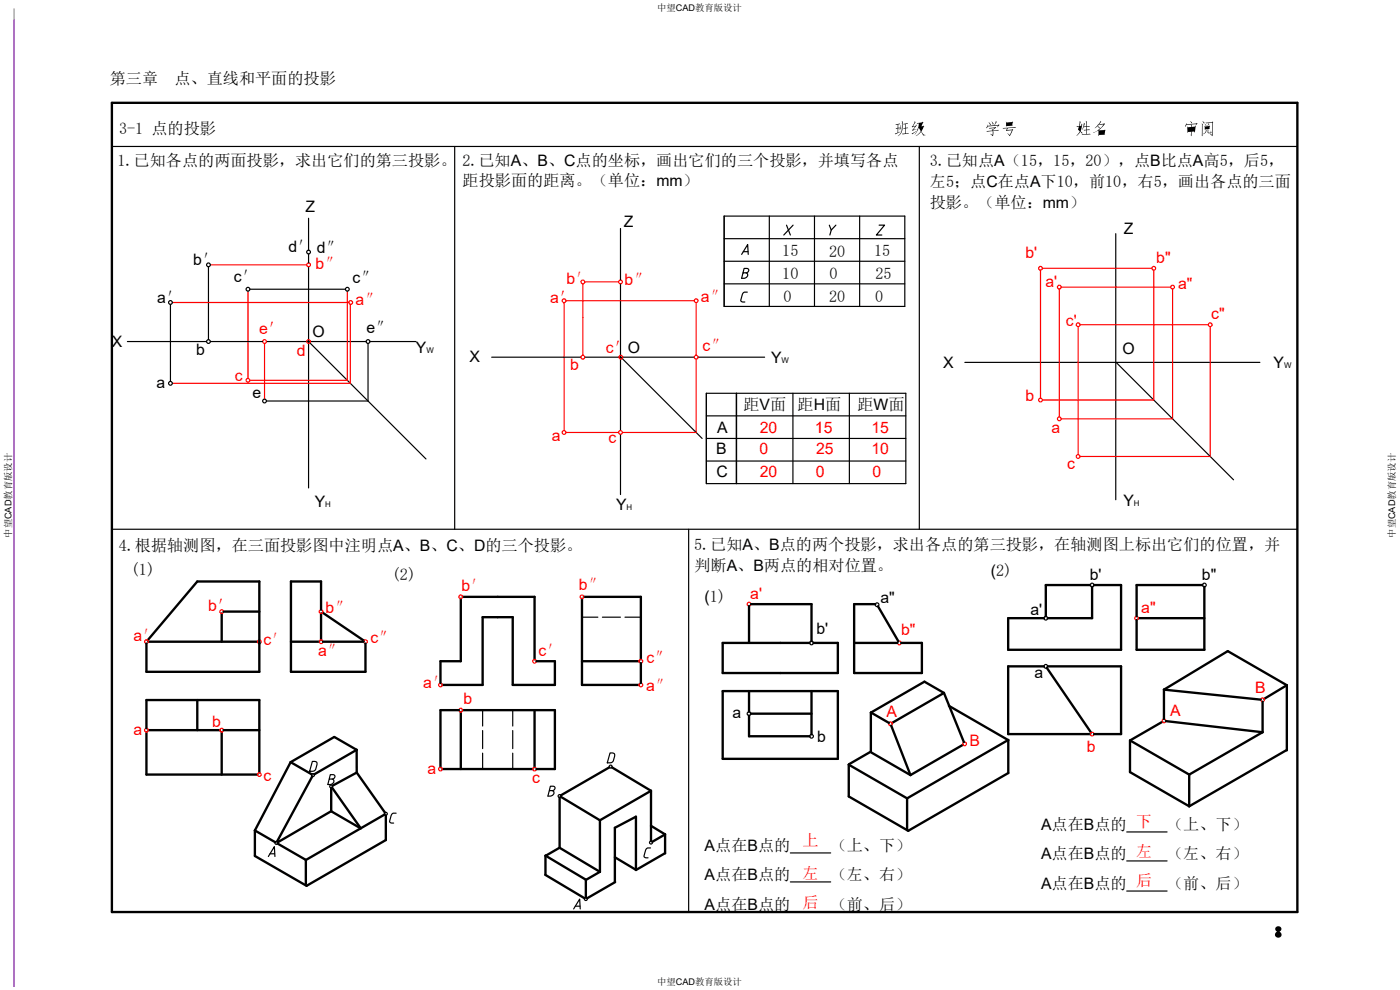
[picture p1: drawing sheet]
<svg xmlns="http://www.w3.org/2000/svg" width="297mm" height="210mm" viewBox="0 0 297 210" stroke-linecap="round" stroke-linejoin="round" font-family="sans-serif">
<g fill="none" stroke="#000" stroke-width=".25">
<path d="M23.7 31.1h251.5M96.5 31.1v81.2M195 31.1v81.2M44.2 56.6v15.4M65.5 46.3v6.8M65.5 53.9v1.9M65.5 56.6v46.9M131.6 48.5v10.9M153.6 55.4h38.3M153.6 50.6h38.3M153.6 45.8h38.3M157.3 54l1.3-2.1 .1 2.1"/>
<path d="M157.7 57.9l.9-.1 .2-.4v-.3l-.3-.2h-.6l-.6 2.1h.8a.57 .57 0 0 0 .5-.5 .57 .57 0 0 0-.3-.6M157.7 53.4h1M236.7 49.6v56.4M27 72.4h16.8M36.2 64.6v16.3M44.6 72.4h11.1M53 61.4h20.3M56.5 72.4h21.2M65.5 72.4l24.9 25M78.1 72.8v12.3h-21.6M78.5 72.4h9.7M104.3 75.8h19"/>
<path d="M124 75.8h23.3M131.6 60.2v31.1M131.7 75.8l17.3 17.2M148.1 75.8h14.1M153.6 65h38.3M153.6 60.2h38.3M158.5 62h-.6l-.3 .2-.5 1.5 .3 .3 .6 .1M204.7 76.9h62.6M236.8 76.9l24.9 24.9M131.6 92.1v12.8M149.8 83.4h42.4v19.2h-42.4zM149.8 97.8h42.4"/>
<path d="M149.8 93h42.4M149.8 88.2h42.4M156.2 83.4v19.2M168.2 83.4v19.2M180.2 83.4v19.2M23.7 112.3h251.5M146.1 112.3v81.2M129.4 159.7l.9 .2 .1 .5-.3 1-.3 .4h-1zM66.3 161.5l.7 .1 .2 .1 .1 .5-.5 1.2-.2 .1-.9 .1z"/>
<circle cx="44.2" cy="56.2" r=".4"/>
<circle cx="65.5" cy="53.5" r=".4"/>
<circle cx="36.2" cy="64.2" r=".4"/>
<circle cx="44.2" cy="72.4" r=".4"/>
<circle cx="52.6" cy="61.4" r=".4"/>
<circle cx="73.7" cy="61.4" r=".4"/>
<circle cx="78.1" cy="72.4" r=".4"/>
<circle cx="36.2" cy="81.3" r=".4"/>
<circle cx="56.1" cy="85.1" r=".4"/>
<circle cx="172.2" cy="136.4" r=".4"/>
<circle cx="186.1" cy="128.3" r=".4"/>
<circle cx="221.9" cy="131.1" r=".4"/>
<circle cx="231.7" cy="124.1" r=".4"/>
<circle cx="255.5" cy="124.1" r=".4"/>
<circle cx="158.9" cy="151.4" r=".4"/>
<circle cx="172.2" cy="156.2" r=".4"/>
<circle cx="221.9" cy="141.3" r=".4"/>
<circle cx="66.4" cy="164.4" r=".32"/>
<circle cx="118.7" cy="168.9" r=".32"/>
<circle cx="129.5" cy="162.6" r=".32"/>
</g>
<!-- layer: 0 -->
<g fill="none" stroke="#000" stroke-width=".5">
<path d="M23.7 21.8h251.5v171.7h-251.5zM31.3 135.8l10.6-12.5h13.1v19.2h-23.9v-6M31.5 136.1h23.1M47 130.1v6M47.4 129.7h7.6M61.7 136.1h6M68.1 129.3v-6h-6.4v19.2h15.8v-6M68.1 130.1v5.6M68.4 130l8.8 5.9M68.5 136.1h8.6M97.8 127v13.3h-4.4v4.6M98.2 126.6h15.2v13.3"/>
<path d="M123.5 127v18.3h12.1M123.9 126.6h12.1v13.3M158.9 128.6v7.8M159.3 128.2h12.9v7.8M171.8 136.4h-18.5v6.4h24.4v-6.4h-5.1M181.2 136.4h9.2M185.7 128.2h-4.5v14.6h14.4v-6.4h-4.4M186.3 128.6l4.3 7.4M231.3 124.1h-9.4v6.6M231.7 124.5v6.6h-9.4M232.1 124.1h5.7v13.7h-23.9v-6.7h7.6M241.5 131.1h14"/>
<path d="M255.1 124.1h-14v6.6M255.5 124.5v13.3h-14.4v-6.3M31.1 154.5v-6h23.9v15.4M31.1 155.3v9h23.5M31.5 154.9h15.1M41.9 148.5v6.4M47 155.3v9M47.4 154.9h7.6M75.7 159.1v4.8M75.7 159.1l-9 5.1M75.7 159.1l-4.8-2.8-9.2 5.4M97.4 150.6h-4v12.1"/>
<path d="M97.8 151v12.1M98.2 150.6h19.5v12.5h-3.9M113.4 150.6v12.1M113.8 140.3h3.9v5h-8.9v-14.4h-6.4v14.4h-8.6M123.5 140.3h12.1M136 140.7v4.2M153.3 146.6h24.4v14.4h-24.4zM158.9 146.6v4.4M158.9 151.8v4.4h12.9M159.3 151.4h12.9M172.2 146.6v9.2M184.8 151.1l3.8 2.2"/>
<path d="M184.9 159.6l8.2 4.8M189.1 153.9l4 10.5M200.3 147l-4.2-2.4-11.4 6.6v8.2l-4.6 2.7M200.3 147l-11 6.3M200.3 147l4.2 10.4M201.3 149.7l12.6 7.3v7l-21.2 12.2-12.6-7.3v-6.7l12.3 7.1M204.3 158l-11.2 6.4M213.9 157l-21.5 12.3M221.5 141.3h-7.6v14.4h17.4M222.1 141.7l9.4 13.7M222.3 141.3h15.5v14.4h-5.7M239.7 157.1v6.7l12.6 7.2"/>
<path d="M246.6 153.1l-6.9 4 12.6 7.2M246.9 146.3v6.2M246.9 146.3l20.6 2.1M247.3 153l20.5 2.3M267.8 155.3l-15.5 9M267.8 148.8v6.5M273 159.1l-20.7 11.9M273 145.4l-12.5-7.3-13.6 8.2M273 145.4l-4.8 2.8M273 145.4v13.8M54.1 176.2l4.3 2.4M58.9 179l6 3.4v5.1"/>
<path d="M61.7 161.7l-7.6 14.5M61.7 161.7l4.4 2.5M66.2 164.7l-7.4 13.8M70.3 172.1l-11.4 6.6M70.4 167.1l6.1 8.6-6.2-3.6v-5M75.7 163.9l-5.2 2.8M75.7 163.9l6 8.5M81.6 172.8l-16.7 9.6M81.9 172.9v5.3l-16.9 9.7-10.9-6.3v-5.4M93.8 163.1h19.2M118.7 179.8l-2.9 1.7M118.7 169.2v10.6"/>
<path d="M118.7 179.8l8.6 5.1M119 169l8.3 5M127.3 174v10.9M129.3 162.8l-10.3 5.9M129.8 162.8l8.3 4.9M138.1 167.7v10.7M138.1 175.2l3 1.8M138.1 167.7l-10.8 6.3M141.1 177l-2.7 1.6M141.1 176.9v4.1M192.4 169.3v6.8M252.3 164.3v6.7"/>
<path d="M115.7 185.6l8.3 4.9M115.7 185.5v-4l8.6 5.1v3.8M127.3 184.9l-3 1.7M130.4 181.8l4.5 2.7M130.5 187.1l-5.9 3.4M134.9 184.5v-11.3l-4.5 2.4v11.5M141.1 181l-6.2 3.6"/>
</g>
<path d="M3 1.9v207.3" fill="none" stroke="#a15cb8" stroke-width=".25"/>
<g fill="none" stroke="#000" stroke-width=".25">
<path d="M153.6 45.8v19.2M163.2 45.8v19.2M166.9 47.8l.8 2.1M168.3 47.8l-2 2.1M172.8 45.8v19.2M175.9 47.8l.4 1 1-1M176.3 48.8l-.3 1.1M182.4 45.8v19.2M186.5 47.8h1.2l-1.8 2.1h1.2M191.9 45.8v19.2M69.9 165.3l.9-.2 .3-.3-.1-.3-.3-.2h-.6l-.6 2.1h.8a.57 .57 0 0 0 .5-.5 .57 .57 0 0 0-.3-.6M84 172.5h-.6l-.3 .2-.5 1.5 .3 .3 .6 .1"/>
<path d="M116.6 167.7l.9-.1 .2-.4v-.3l-.3-.1h-.6l-.6 2.1 .8-.1a.57 .57 0 0 0 .5-.5 .57 .57 0 0 0-.3-.6M138 179.9h-.6l-.3 .2-.5 1.5 .2 .3 .7 .1M239 176.5h8.6M56.9 181.7l1.3-2.1 .1 2.1M57.3 181.1h1M121.7 192.8l1.3-2.1 .1 2.1M122 192.2h1M167.7 180.9h8.5M167.7 187.1h8.5M167.7 193.5h8.5M239 182.6h8.6M239 189h8.6"/>
<circle cx="58.6" cy="178.8" r=".32"/>
<circle cx="70.3" cy="166.8" r=".32"/>
<circle cx="81.9" cy="172.6" r=".32"/>
<circle cx="138.1" cy="178.7" r=".32"/>
<circle cx="124.3" cy="190.7" r=".32"/>
</g>
<!-- layer: 0 -->
<path d="M58.4 178.6h-.1" fill="none" stroke="#000" stroke-width=".21"/>
<g fill="#000">
<path d="M189.9 26.4l1-.2 .1 .1-.4 .1v.7l.2-.1 .1 .2h-.3l-.1 .9 .5-.1-1 .5-.2-.2 .6-.2v-.8h-.3l-.1-.1 .4-.1v-.7l-.3 .1z" fill-rule="evenodd"/>
<path d="M191.1 26.5l.1 .4-.3 .6-.1-.2z" fill-rule="evenodd"/>
<path d="M191.3 25.7l.3 .2-.1 .7a2.44 2.44 0 0 1-1 2.3 3.2 3.2 0 0 0 .8-3.2z" fill-rule="evenodd"/>
<path d="M191.6 26.3l.9-.2 .1 .1-.5 .1v.8l.4-.1 .2 .2-.6 .1v1l.6-.1 .1 .1-1.3 .2-.2-.2h.7v-1l-.4-.1 .4-.1v-.7z" fill-rule="evenodd"/>
<path d="M193.4 28.3l1-.4-.8 .6z" fill-rule="evenodd"/>
<path d="M194 25.7l.2 .3-.5 .8 .5-.1 .1-.3 .2 .3-.8 .8 .8-.1-.9 .3-.1-.2 .6-.7-.6 .2-.1-.2 .4-.4z" fill-rule="evenodd"/>
<path d="M194.5 26.1l1.1-.1 .1-.2 .2 .2-.4 .8 .4-.2 .2 .2-.6 1.1 .5 .7 .3 .1h-.5l-.4-.8-.7 .8-.4 .1a1.29 1.29 0 0 0 1-1.1l-.4-.6a2.22 2.22 0 0 1-.9 1.4l.4-.5 .5-1.1v-.7l-.3 .1z" fill-rule="evenodd"/>
<path d="M195 26.2l.6-.1-.4 .7 .2 .2 .4-.1-.4 .8-.4-.7-.1 .1 .2-.8z" fill-rule="evenodd"/>
<path d="M209.5 26.4v.3l1.4-.1 .4-.9 .2 .2-.5 .7 .8-.1 .1-.1 .1 .1-.4 .5 .1-.4-2.2 .2-.2 .4-.1-.2z" fill-rule="evenodd"/>
<path d="M209.7 25.9l.5 .5-.1 .2z" fill-rule="evenodd"/>
<path d="M210.4 25.8l.4 .4-.2 .3z" fill-rule="evenodd"/>
<path d="M209.8 27.1l1.4-.2 .1 .2-.6 .6 1.1-.2 .1 .2-1.2 .1-.1 1.1-.5-.5 .4 .2 .1-.8-1.2 .1-.2-.1 1.3-.1-.1-.3 .2 .1 .4-.3-1.1 .1z" fill-rule="evenodd"/>
<path d="M213.4 25.8l.1 .2 1.2-.1 .1-.1 .1 .1-.2 .6 .2 .2-1.3 .1-.2-.2z" fill-rule="evenodd"/>
<path d="M213.6 26.1l1.1-.1-.1 .5-1 .1z" fill-rule="evenodd"/>
<path d="M212.7 27.1l2.7-.2 .2 .2-1.8 .1-.2 .4 1.2-.2 .2 .1-.8 1.4-.5-.6 .5 .3 .5-1-1.2 .2-.1-.2 .2-.4a.79 .79 0 0 1-.9-.1z" fill-rule="evenodd"/>
<path d="M229.1 25.7l.2 .2-.3 .8h.4v-.5l.2 .2-.4 1.4 .4 .4v.2l-.4-.4-.6 .7-.2 .1a1.12 1.12 0 0 0 .6-1l-.3-.3 .2-.6-.4 .1-.1-.2 .5-.1z" fill-rule="evenodd"/>
<path d="M229 26.8h.4l-.3 .9-.3-.2z" fill-rule="evenodd"/>
<path d="M229.9 26.1l.3 .2-.3 .5h.5v-1.2l.2 .3-.1 .9 .6-.1 .1 .2h-.7v.6l.6-.1 .1 .2h-.7v.8h.7l.2 .1-.9 .1a.89 .89 0 0 1-1-.1l.9-.1v-.8l-.4 .1-.1-.2h.5v-.6h-.5l-.4 .6z" fill-rule="evenodd"/>
<path d="M233.4 25.7l.2 .2-.4 .5 1.1-.3 .1 .2-1.3 1.3 1.3-.1 .1 .1-.2 .9 .2 .1h-1.3l-.1 .3-.1-.3v-.9l-1.1 .5a4.8 4.8 0 0 0 2.2-1.8l-.8 .1-.1-.1-.3 .3 .4 .3-.1 .3-.4-.5-.5 .4z" fill-rule="evenodd"/>
<path d="M233.2 27.8l1.1-.1-.1 .8h-1z" fill-rule="evenodd"/>
<path d="M252 27.1h.7v.3h-.6l.2 .2 .4-.1v.3l-.7 .1z" fill-rule="evenodd"/>
<path d="M252.5 25.7l.4 .3-.1 .2z" fill-rule="evenodd"/>
<path d="M251.6 26.1l.1 .3 2.1-.2 .1-.1 .2 .1-.5 .4 .2-.3-1.1 .1 .2 .2-.1 .3 .8-.2 .1 .2-.3 1.2-.1-.2h-.5l-.1 1-.1-.3 .1-.6h-.7v.2l-.1-.2-.1-1.2 .2 .2 .7-.1-.1-.5-.9 .1-.2 .4-.1-.2z" fill-rule="evenodd"/>
<path d="M252.8 27.1l.7-.1-.1 .9-.2-.2-.4 .1v-.3l.5-.1h-.5z" fill-rule="evenodd"/>
<path d="M254.9 26.2l.3 .2-.1 2.5-.2-.3z" fill-rule="evenodd"/>
<path d="M255.1 25.7l.4 .3-.1 .2z" fill-rule="evenodd"/>
<path d="M255.7 27l.8-.1-.1 .4h-.7z" fill-rule="evenodd"/>
<path d="M255.5 26.7l.1 .1 1-.2 .1 .2v.6l-1 .1z" fill-rule="evenodd"/>
<path d="M255.6 26.3l.3 .3-.1 .1z" fill-rule="evenodd"/>
<path d="M255.8 27.5l.2 .2a.93 .93 0 0 1-.8 .8v-.1a.74 .74 0 0 0 .6-.8z" fill-rule="evenodd"/>
<path d="M256.4 26.1l.2 .3-.4 .3z" fill-rule="evenodd"/>
<path d="M256.2 27.5l.2 .1v.5h.5v-.4l.2 .5-.8 .1z" fill-rule="evenodd"/>
<path d="M255.7 26l1.4-.1 .1-.1 .2 .1-.2 3-.5-.5 .4 .2 .1-2.6-1.3 .2z" fill-rule="evenodd"/>
<path d="M270.6 196.7a.64 .64 0 0 1 1.1-.1 .64 .64 0 0 1-.3 1 .66 .66 0 0 1 .3 1 .66 .66 0 0 1-1.1 0 .66 .66 0 0 1 .3-1 .59 .59 0 0 1-.3-.9z" fill-rule="evenodd"/>
<circle cx="271.2" cy="198.3" r=".53"/>
<circle cx="271.2" cy="197" r=".47"/>
</g>
<g fill="none" stroke="#f00" stroke-width=".25">
<path d="M44.6 56.2h20.5M124 59.8h7.2M220.7 57.3v27.2M221.1 56.9h23.3M244.8 57.3v27.6h-23.7M36.6 64.2h37.4M52.6 61.8v18.5M56.1 72.8v11.9M73.7 61.8v18.9h-20.7M74.3 64.6v16.7h-37.7M119.7 64.2v27.1M120.1 63.8h27.2"/>
<path d="M123.6 60.2v15.2M147.7 64.2v11.2M147.7 76.2v15.5h-15.7M224.7 61.3v27.1M225.1 60.9h23.3M228.7 69.3v27.1M229.1 68.9h27.2M248.8 61.3v27.5h-23.7M256.7 69.3v27.5h-27.6M120.1 91.7h11.1"/>
<circle cx="65.5" cy="56.2" r=".4"/>
<circle cx="123.6" cy="59.8" r=".4"/>
<circle cx="131.6" cy="59.8" r=".4"/>
<circle cx="220.7" cy="56.9" r=".4"/>
<circle cx="244.8" cy="56.9" r=".4"/>
<circle cx="56.1" cy="72.4" r=".4"/>
<circle cx="65.5" cy="72.4" r=".4"/>
<circle cx="74.4" cy="64.2" r=".4"/>
<circle cx="119.7" cy="63.8" r=".4"/>
<circle cx="123.6" cy="75.8" r=".4"/>
<circle cx="131.7" cy="75.8" r=".4"/>
<circle cx="147.7" cy="63.8" r=".4"/>
<circle cx="147.7" cy="75.8" r=".4"/>
<circle cx="224.7" cy="60.9" r=".4"/>
<circle cx="228.7" cy="68.9" r=".4"/>
<circle cx="248.8" cy="60.9" r=".4"/>
<circle cx="256.7" cy="68.9" r=".4"/>
<circle cx="52.6" cy="80.7" r=".4"/>
<circle cx="119.7" cy="91.7" r=".4"/>
<circle cx="131.6" cy="91.7" r=".4"/>
<circle cx="220.7" cy="84.9" r=".4"/>
<circle cx="224.7" cy="88.8" r=".4"/>
<circle cx="228.7" cy="96.8" r=".4"/>
<circle cx="31.1" cy="136.1" r=".4"/>
<circle cx="47" cy="129.7" r=".4"/>
<circle cx="55" cy="136.1" r=".4"/>
<circle cx="68.1" cy="129.7" r=".4"/>
<circle cx="68.1" cy="136.1" r=".4"/>
<circle cx="77.5" cy="136.1" r=".4"/>
<circle cx="97.8" cy="126.6" r=".4"/>
<circle cx="123.5" cy="126.6" r=".4"/>
<circle cx="158.9" cy="128.2" r=".4"/>
<circle cx="190.8" cy="136.4" r=".4"/>
<circle cx="241.1" cy="131.1" r=".4"/>
<circle cx="31.1" cy="154.9" r=".4"/>
<circle cx="47" cy="154.9" r=".4"/>
<circle cx="93.4" cy="145.3" r=".4"/>
<circle cx="97.8" cy="150.6" r=".4"/>
<circle cx="113.4" cy="140.3" r=".4"/>
<circle cx="136" cy="140.3" r=".4"/>
<circle cx="136" cy="145.3" r=".4"/>
<circle cx="188.9" cy="153.5" r=".4"/>
<circle cx="204.6" cy="157.8" r=".4"/>
<circle cx="231.7" cy="155.7" r=".4"/>
<circle cx="246.9" cy="152.9" r=".4"/>
<circle cx="267.8" cy="148.4" r=".4"/>
<circle cx="55" cy="164.3" r=".4"/>
<circle cx="93.4" cy="163.1" r=".4"/>
<circle cx="113.4" cy="163.1" r=".4"/>
</g>
<path d="M123.5 130.9h3.3M127.8 130.9h3.8M132.6 130.9h3.4M102.4 150.6v3.4M102.4 155v3.8M102.4 159.8v3.3M108.8 150.6v3.4M108.8 155v3.8M108.8 159.8v3.3" fill="none" stroke="#000" stroke-width=".25"/>
<g font-size="3.4">
<text x="23.3" y="17.7">第三章</text>
<text x="37" y="17.7">点、直线和平面的投影</text>
<text x="25.3" y="28.5">3-1 点的投影</text>
<text x="24.9" y="35.2">1.已知各点的两面投影，求出它们的第三投影。</text>
<text x="98.1" y="35.1">2.已知A、B、C点的坐标，画出它们的三个投影，并填写各点</text>
<text x="197.2" y="35.2">3.已知点A（15，15，20），点B比点A高5，后5，</text>
<text x="98.1" y="39.5">距投影面的距离。（单位：mm）</text>
<text x="197.3" y="39.6">左5；点C在点A下10，前10，右5，画出各点的三面</text>
<text x="197.3" y="44.1">投影。（单位：mm）</text>
<text x="166" y="59.2">10</text>
<text x="166" y="54.3">15</text>
<text x="175.9" y="54.5">20</text>
<text x="176" y="59.2">0</text>
<text x="185.4" y="54.3">15</text>
<text x="185.7" y="59.2">25</text>
<text x="166.2" y="64.1">0</text>
<text x="175.9" y="64.1">20</text>
<text x="185.7" y="64">0</text>
<text x="157.7" y="87.1">距V面</text>
<text x="169.2" y="87.1">距H面</text>
<text x="181.9" y="87.1">距W面</text>
<text x="25.2" y="116.9">4.根据轴测图，在三面投影图中注明点A、B、C、D的三个投影。</text>
<text x="147.2" y="116.7">5.已知A、B点的两个投影，求出各点的第三投影，在轴测图上标出它们的位置，并</text>
<text x="27.8" y="122">(1)</text>
<text x="83.1" y="123">(2)</text>
<text x="147.3" y="121.1">判断A、B两点的相对位置。</text>
<text x="247.6" y="176">（上、下）</text>
<text x="176.2" y="180.4">（上、下）</text>
<text x="247.6" y="182.1">（左、右）</text>
<text x="176.2" y="186.6">（左、右）</text>
<text x="247.6" y="188.5">（前、后）</text>
<text x="176.2" y="193">（前、后）</text>
</g>
<g font-size="3.4" fill="#f00">
<text x="170.3" y="179.5">上</text>
<text x="170.3" y="186.4">左</text>
<text x="170.3" y="192.6">后</text>
</g>
<g font-size="3.3">
<text x="64.8" y="44.9">Z</text>
<text x="61.2" y="53.4">d′ d″</text>
<text x="132.3" y="48.2">Z</text>
<text x="238.4" y="49.7">Z</text>
<text x="41" y="56.1">b′</text>
<text x="49.6" y="59.9">c′</text>
<text x="33.4" y="64.2">a′</text>
<text x="74.8" y="60.1">c″</text>
<text x="66.3" y="71.5">O</text>
<text x="77.7" y="70.7">e″</text>
<text x="23.7" y="73.5">X</text>
<text x="41.6" y="75.4">b</text>
<text x="88.2" y="74.8">Y</text>
<text x="99.6" y="76.9">X</text>
<text x="163.6" y="77">Y</text>
<text x="200.1" y="78">X</text>
<text x="238.1" y="75.2">O</text>
<text x="270.2" y="78">Y</text>
<text x="33.2" y="82.3">a</text>
<text x="53.6" y="84.4">e</text>
<text x="152.2" y="91.9">A</text>
<text x="151.9" y="96.3">B</text>
<text x="152" y="101.2">C</text>
<text x="66.8" y="107.6">Y</text>
<text x="238.3" y="107.4">Y</text>
<text x="130.7" y="108.2">Y</text>
<text x="210.2" y="122.2">(2)</text>
<text x="231.2" y="123.1">b'</text>
<text x="255" y="123.1">b&quot;</text>
<text x="149.4" y="127.7">(1)</text>
<text x="186.8" y="128">a&quot;</text>
<text x="218.6" y="130.4">a'</text>
<text x="173.2" y="134.6">b'</text>
<text x="219.5" y="143.9">a</text>
<text x="155.4" y="152.4">a</text>
<text x="173.4" y="157.4">b</text>
<text x="220.9" y="176">A点在B点的 下</text>
<text x="149.5" y="180.4">A点在B点的</text>
<text x="220.9" y="182.1">A点在B点的 左</text>
<text x="149.5" y="186.6">A点在B点的</text>
<text x="220.9" y="188.5">A点在B点的 后</text>
<text x="149.5" y="193">A点在B点的</text>
</g>
<g font-size="3.3" fill="#f00">
<text x="67" y="57">b″</text>
<text x="217.6" y="54.7">b'</text>
<text x="245.3" y="55.9">b&quot;</text>
<text x="75.4" y="64.8">a″</text>
<text x="116.7" y="64.2">a′</text>
<text x="120.2" y="60.2">b′</text>
<text x="132.5" y="60.4">b″</text>
<text x="148.7" y="64">a″</text>
<text x="221.8" y="60.9">a'</text>
<text x="249.9" y="61.3">a&quot;</text>
<text x="55" y="70.9">e′</text>
<text x="226.1" y="69.2">c'</text>
<text x="257" y="67.7">c&quot;</text>
<text x="63" y="75.5">d</text>
<text x="128.5" y="74.9">c′O</text>
<text x="149" y="74.6">c″</text>
<text x="49.8" y="80.7">c</text>
<text x="121" y="78.4">b</text>
<text x="217.6" y="85.1">b</text>
<text x="117.1" y="93.5">a</text>
<text x="129.1" y="94.1">c</text>
<text x="161.2" y="91.9">20</text>
<text x="172.9" y="91.9">15</text>
<text x="184.9" y="91.9">15</text>
<text x="223.1" y="91.9">a</text>
<text x="161.1" y="96.3">0</text>
<text x="161.2" y="101.1">20</text>
<text x="173.1" y="101.1">0</text>
<text x="173.1" y="96.3">25</text>
<text x="184.9" y="96.3">10</text>
<text x="185.1" y="101.1">0</text>
<text x="226.4" y="99.4">c</text>
<text x="97.9" y="125.4">b′</text>
<text x="122.8" y="125.1">b″</text>
<text x="44.2" y="129.6">b′</text>
<text x="69.1" y="130.1">b″</text>
<text x="159.2" y="127">a'</text>
<text x="242.1" y="130.1">a&quot;</text>
<text x="28.3" y="136">a′</text>
<text x="55.9" y="136.9">c′</text>
<text x="78.6" y="136.5">c″</text>
<text x="191.2" y="134.7">b&quot;</text>
<text x="67.5" y="139.1">a″</text>
<text x="114.3" y="139.1">c′</text>
<text x="137.1" y="140.7">c″</text>
<text x="89.8" y="146">a′</text>
<text x="98.4" y="149.3">b</text>
<text x="137.1" y="146.5">a″</text>
<text x="266.3" y="147.1">B</text>
<text x="28.3" y="155.9">a</text>
<text x="45" y="154.3">b</text>
<text x="188.1" y="152.1">A</text>
<text x="248.2" y="151.8">A</text>
<text x="205.7" y="158.2">B</text>
<text x="230.6" y="159.6">b</text>
<text x="55.9" y="165.6">c</text>
<text x="90.7" y="164.2">a</text>
<text x="112.9" y="166.2">c</text>
</g>
<g font-size="2">
<text x="139.4" y="2.4">中望CAD教育版设计</text>
<text x="2.4" y="114.1" transform="rotate(-90 2.4 114.1)">中望CAD教育版设计</text>
<text x="296" y="114.1" transform="rotate(-90 296 114.1)">中望CAD教育版设计</text>
<text x="139.4" y="209">中望CAD教育版设计</text>
</g>
<g font-size="1.7">
<text x="90.4" y="74.8">W</text>
<text x="165.8" y="77">W</text>
<text x="272.4" y="78">W</text>
<text x="69" y="107.6">H</text>
<text x="240.6" y="107.4">H</text>
<text x="132.9" y="108.2">H</text>
</g>
</svg>
